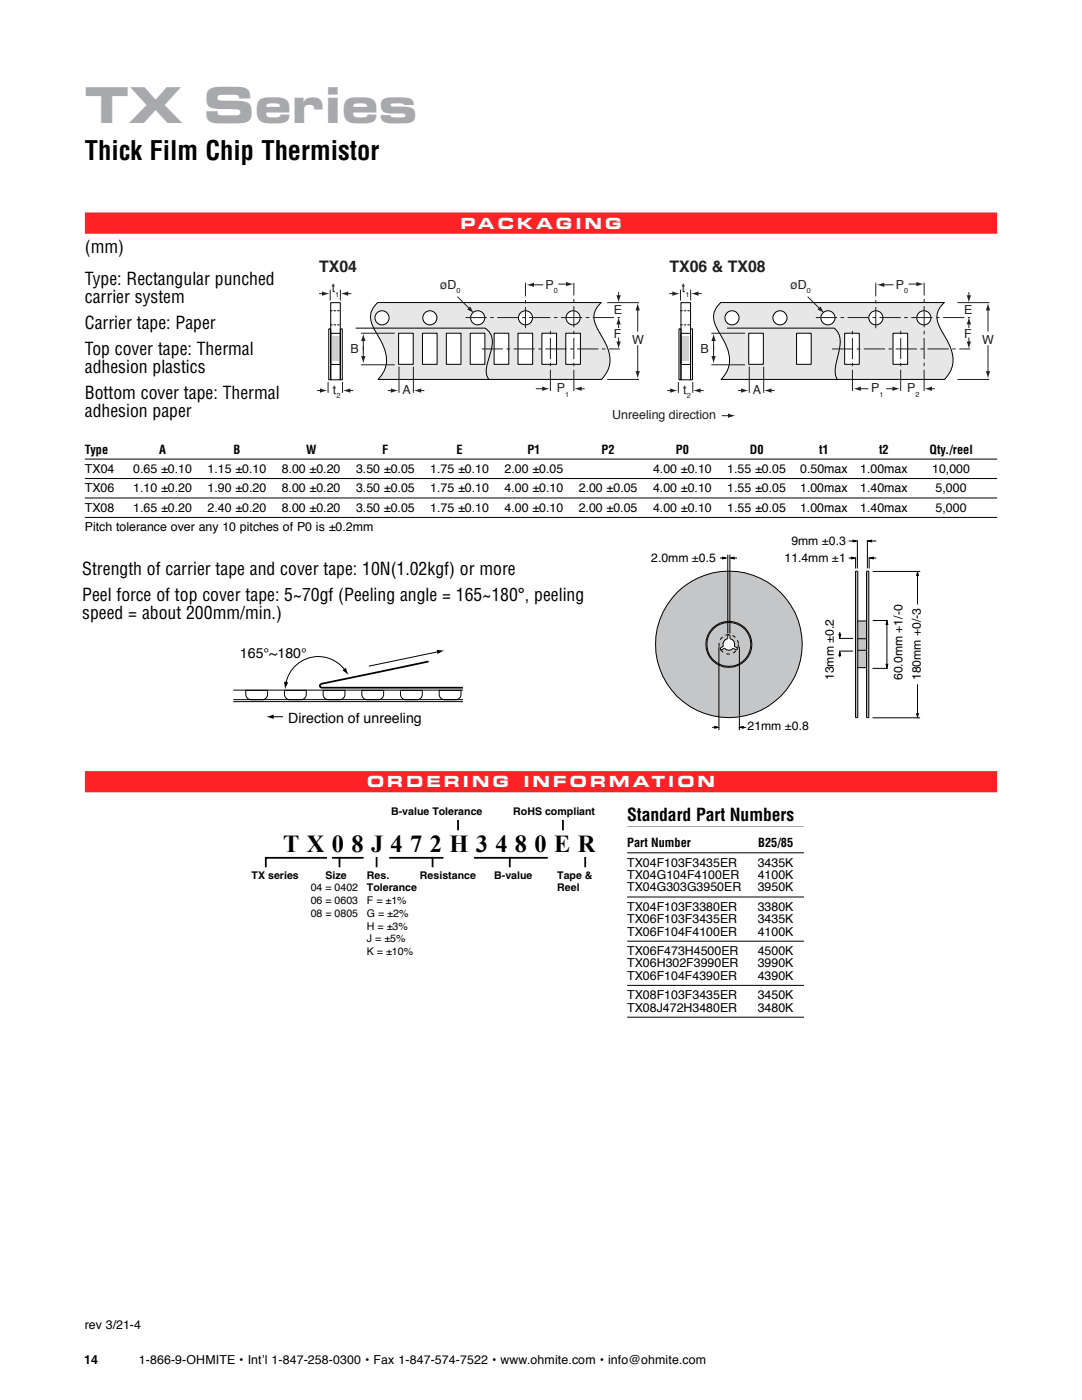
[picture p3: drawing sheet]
<svg xmlns="http://www.w3.org/2000/svg" width="216mm" height="279mm" viewBox="0 0 216 279" stroke-linecap="round" stroke-linejoin="round" font-family="sans-serif">
<path d="M16.9 44.5h182.1M16.9 156h182.1" fill="none" stroke="#ff2227" stroke-width="4.2" stroke-linecap="butt"/>
<path d="M65.1 171.2h-12.1v1.7M66.4 171.2h6M67.7 171.2v1.7M75.1 171.2v1.7M77.8 171.2h10.5M86.3 171.2v1.7M91.4 163.8v1.7M94.8 171.2h14.3M101.7 171.2v1.7M112.3 163.8v1.7M116.8 171.2v1.7" fill="none" stroke="#000" stroke-width=".35"/>
<path d="M125.1 164.9h35.3" fill="none" stroke="#a7a9ac" stroke-width=".2"/>
<path d="M125.1 170.2h35.3M125.1 179h35.3M125.1 187.8h35.3M125.1 196.7h35.3M125.1 203h35.3" fill="none" stroke="#000" stroke-width=".2"/>
<path d="M143.8 60.4h44.6a3.8 3.8 0 0 0-.8 5.1l.4 .7a10.6 10.6 0 0 1 2.2 5.8 5.8 5.8 0 0 1-1.7 3.7h-44.6a5.7 5.7 0 0 0 .9-6.9l-1.3-2.4a4.7 4.7 0 0 1-.8-4.6z" fill="#e7e7e7"/>
<path d="M143.8 60.4h44.6a3.8 3.8 0 0 0-.8 5.1l.4 .7a10.6 10.6 0 0 1 2.2 5.8 5.8 5.8 0 0 1-1.7 3.7h-44.6a5.7 5.7 0 0 0 .9-6.9l-1.3-2.4a4.7 4.7 0 0 1-.8-4.6z" fill="none" stroke="#000" stroke-width=".2"/>
<path d="M75.4 60.4h44.6a3.8 3.8 0 0 0-.9 5.1l.4 .7a10.6 10.6 0 0 1 2.2 5.8 5.8 5.8 0 0 1-1.7 3.7h-44.6a5.7 5.7 0 0 0 1-6.9l-1.3-2.4a4.7 4.7 0 0 1-.8-4.6z" fill="#e7e7e7"/>
<path d="M75.4 60.4h44.6a3.8 3.8 0 0 0-.9 5.1l.4 .7a10.6 10.6 0 0 1 2.2 5.8 5.8 5.8 0 0 1-1.7 3.7h-44.6a5.7 5.7 0 0 0 1-6.9l-1.3-2.4a4.7 4.7 0 0 1-.8-4.6z" fill="none" stroke="#000" stroke-width=".2"/>
<circle cx="146.1" cy="63.4" r="1.41" fill="#fff"/>
<circle cx="146.1" cy="63.4" r="1.41" fill="none" stroke="#000" stroke-width=".2"/>
<path d="M149.4 66.5h2.9v6.2h-2.9z" fill="#fff"/>
<path d="M149.4 66.5h2.9v6.2h-2.9z" fill="none" stroke="#000" stroke-width=".2"/>
<circle cx="155.6" cy="63.4" r="1.41" fill="#fff"/>
<circle cx="155.6" cy="63.4" r="1.41" fill="none" stroke="#000" stroke-width=".2"/>
<path d="M158.9 66.5h3v6.2h-3z" fill="#fff"/>
<path d="M158.9 66.5h3v6.2h-3z" fill="none" stroke="#000" stroke-width=".2"/>
<circle cx="165.2" cy="63.4" r="1.41" fill="#fff"/>
<circle cx="165.2" cy="63.4" r="1.41" fill="none" stroke="#000" stroke-width=".2"/>
<path d="M168.5 66.5h3v6.2h-3z" fill="#fff"/>
<path d="M168.5 66.5h3v6.2h-3z" fill="none" stroke="#000" stroke-width=".2"/>
<circle cx="174.8" cy="63.4" r="1.41" fill="#fff"/>
<circle cx="174.8" cy="63.4" r="1.41" fill="none" stroke="#000" stroke-width=".2"/>
<path d="M178.2 66.5h2.9v6.2h-2.9z" fill="#fff"/>
<path d="M178.2 66.5h2.9v6.2h-2.9z" fill="none" stroke="#000" stroke-width=".2"/>
<path d="M79.5 66.5h3v6.2h-3z" fill="#fff"/>
<path d="M79.5 66.5h3v6.2h-3z" fill="none" stroke="#000" stroke-width=".2"/>
<circle cx="184.3" cy="63.4" r="1.41" fill="#fff"/>
<circle cx="184.3" cy="63.4" r="1.41" fill="none" stroke="#000" stroke-width=".2"/>
<circle cx="76.2" cy="63.4" r="1.41" fill="#fff"/>
<circle cx="76.2" cy="63.4" r="1.41" fill="none" stroke="#000" stroke-width=".2"/>
<path d="M89.1 66.5h2.9v6.2h-2.9z" fill="#fff"/>
<path d="M89.1 66.5h2.9v6.2h-2.9z" fill="none" stroke="#000" stroke-width=".2"/>
<path d="M84.3 66.5h2.9v6.2h-2.9z" fill="#fff"/>
<path d="M84.3 66.5h2.9v6.2h-2.9z" fill="none" stroke="#000" stroke-width=".2"/>
<circle cx="85.8" cy="63.4" r="1.41" fill="#fff"/>
<circle cx="85.8" cy="63.4" r="1.41" fill="none" stroke="#000" stroke-width=".2"/>
<path d="M98.6 66.5h2.9v6.2h-2.9z" fill="#fff"/>
<path d="M98.6 66.5h2.9v6.2h-2.9z" fill="none" stroke="#000" stroke-width=".2"/>
<path d="M93.8 66.5h3v6.2h-3z" fill="#fff"/>
<path d="M93.8 66.5h3v6.2h-3z" fill="none" stroke="#000" stroke-width=".2"/>
<circle cx="95.3" cy="63.4" r="1.41" fill="#fff"/>
<circle cx="95.3" cy="63.4" r="1.41" fill="none" stroke="#000" stroke-width=".2"/>
<path d="M108.1 66.5h3v6.2h-3z" fill="#fff"/>
<path d="M108.1 66.5h3v6.2h-3z" fill="none" stroke="#000" stroke-width=".2"/>
<path d="M103.4 66.5h2.9v6.2h-2.9z" fill="#fff"/>
<path d="M103.4 66.5h2.9v6.2h-2.9z" fill="none" stroke="#000" stroke-width=".2"/>
<circle cx="104.9" cy="63.4" r="1.41" fill="#fff"/>
<circle cx="104.9" cy="63.4" r="1.41" fill="none" stroke="#000" stroke-width=".2"/>
<path d="M112.9 66.5h2.9v6.2h-2.9z" fill="#fff"/>
<path d="M112.9 66.5h2.9v6.2h-2.9z" fill="none" stroke="#000" stroke-width=".2"/>
<circle cx="114.4" cy="63.4" r="1.41" fill="#fff"/>
<g fill="none" stroke="#000" stroke-width=".2">
<path d="M71 65.5h25.8a3.4 3.4 0 0 1 1.3 4.2l-.6 1.9a5.8 5.8 0 0 0-.3 3.4l.4 .7M135.5 65.6h.4v10.2h-.4zM135.9 60.4h1.9v15.4h-1.9zM135.9 66.5h1.9v6.2h-1.9zM145.1 65.5h21.3a3.8 3.8 0 0 1 1.1 4.2l-.4 1.9a6.9 6.9 0 0 0-.3 3.4l.3 .7"/>
<circle cx="114.4" cy="63.4" r="1.41"/>
</g>
<path d="M136.2 67.1h1.2v4.9h-1.2z" fill="#cdcfd0"/>
<path d="M65.6 65.6h.4v10.2h-.4zM66 60.4h1.9v15.4h-1.9zM66 66.5h1.9v6.2h-1.9zM137.8 65.6h.4v10.2h-.4z" fill="none" stroke="#000" stroke-width=".2"/>
<path d="M135.8 62h1.9M135.8 64.8h1.9" fill="none" stroke="#000" stroke-width=".2" stroke-dasharray=".4 .4"/>
<path d="M66.3 67.1h1.2v4.9h-1.2z" fill="#cdcfd0"/>
<path d="M67.9 65.6h.4v10.2h-.4z" fill="none" stroke="#000" stroke-width=".2"/>
<path d="M65.9 62h1.9M65.9 64.8h1.9" fill="none" stroke="#000" stroke-width=".2" stroke-dasharray=".4 .4"/>
<path d="M193.3 67.3v1.2" fill="none" stroke="#231f20" stroke-width=".2"/>
<path d="M192.9 68.2h.9l-.5 1.5z" fill="#231f20"/>
<path d="M193.3 58.3v.9" fill="none" stroke="#231f20" stroke-width=".2"/>
<path d="M192.9 58.9h.9l-.5 1.5z" fill="#231f20"/>
<path d="M170.1 78v-12.4M179.7 78v-12.4" fill="none" stroke="#231f20" stroke-width=".2" stroke-dasharray="4.2 .7 .7 .7" stroke-linecap="butt"/>
<path d="M176.1 56.8h2.2" fill="none" stroke="#231f20" stroke-width=".2"/>
<path d="M174.9 56.8l1.5-.4v.9z" fill="#231f20"/>
<path d="M161.2 59.2l2.4 2.5" fill="none" stroke="#231f20" stroke-width=".2"/>
<path d="M163.7 61.2l.8 1.3-1.4-.7z" fill="#231f20"/>
<path d="M174.7 65.5v-9.1M184.4 78v-21.6" fill="none" stroke="#231f20" stroke-width=".2" stroke-dasharray="4.2 .7 .7 .7" stroke-linecap="butt"/>
<path d="M181.3 56.7h1.9" fill="none" stroke="#231f20" stroke-width=".2"/>
<path d="M182.9 56.3l1.4 .4-1.4 .4z" fill="#231f20"/>
<path d="M141.9 66.5h6.8M141.9 72.8h6.8M142.4 67.8v2.2" fill="none" stroke="#231f20" stroke-width=".2"/>
<path d="M142.4 66.6l.4 1.5h-.9z" fill="#231f20"/>
<path d="M142.4 69.1v2.3" fill="none" stroke="#231f20" stroke-width=".2"/>
<path d="M141.9 71.1h.9l-.4 1.5z" fill="#231f20"/>
<path d="M133.1 77.9h.9" fill="none" stroke="#231f20" stroke-width=".2"/>
<path d="M133.7 77.5l1.5 .4-1.5 .5z" fill="#231f20"/>
<path d="M135.4 76.2v2.2M138.2 76.2v2.2M139.5 77.9h.9" fill="none" stroke="#231f20" stroke-width=".2"/>
<path d="M138.3 77.9l1.5-.4v.9z" fill="#231f20"/>
<path d="M147.3 77.9h.9" fill="none" stroke="#231f20" stroke-width=".2"/>
<path d="M147.9 77.5l1.5 .4-1.5 .5z" fill="#231f20"/>
<path d="M149.5 73.2v5.2M152.4 73.2v5.2M153.6 77.9h1" fill="none" stroke="#231f20" stroke-width=".2"/>
<path d="M152.4 77.9l1.5-.4v.9z" fill="#231f20"/>
<path d="M133.6 58.6h.9" fill="none" stroke="#231f20" stroke-width=".2"/>
<path d="M134.2 58.2l1.5 .4-1.5 .4z" fill="#231f20"/>
<path d="M135.8 57.8v2.2M137.8 57.8v2.2M139.1 58.6h.9" fill="none" stroke="#231f20" stroke-width=".2"/>
<path d="M137.9 58.6l1.5-.4v.8z" fill="#231f20"/>
<path d="M176.8 77.6h1.6" fill="none" stroke="#231f20" stroke-width=".2"/>
<path d="M178.1 77.1l1.5 .5-1.5 .4z" fill="#231f20"/>
<path d="M144 83h1.6" fill="none" stroke="#231f20" stroke-width=".2"/>
<path d="M145.3 82.5l1.5 .5-1.5 .4z" fill="#231f20"/>
<path d="M171.5 77.6h1.8" fill="none" stroke="#231f20" stroke-width=".2"/>
<path d="M170.3 77.6l1.5-.5v.9z" fill="#231f20"/>
<path d="M185.7 77.6h.8" fill="none" stroke="#231f20" stroke-width=".2"/>
<path d="M184.5 77.6l1.5-.5v.9z" fill="#231f20"/>
<path d="M166 69.6h27.6" fill="none" stroke="#231f20" stroke-width=".2" stroke-dasharray="4.2 .7 .7 .7" stroke-linecap="butt"/>
<path d="M193.3 64.4v1.1" fill="none" stroke="#231f20" stroke-width=".2"/>
<path d="M193.3 63.2l.5 1.5h-.9z" fill="#231f20"/>
<path d="M162.8 63.4h30.8" fill="none" stroke="#231f20" stroke-width=".2" stroke-dasharray="4.2 .7 .7 .7" stroke-linecap="butt"/>
<path d="M191 60.4h6.4M191 75.7h6.4M197.1 61.6v4.6" fill="none" stroke="#231f20" stroke-width=".2"/>
<path d="M197.1 60.4l.5 1.5h-.9z" fill="#231f20"/>
<path d="M197.1 68.9v5.5" fill="none" stroke="#231f20" stroke-width=".2"/>
<path d="M196.7 74.1h.9l-.5 1.5z" fill="#231f20"/>
<path d="M123.4 67.3v1.2" fill="none" stroke="#231f20" stroke-width=".2"/>
<path d="M123 68.2h.9l-.5 1.5z" fill="#231f20"/>
<path d="M123.4 58.3v.9" fill="none" stroke="#231f20" stroke-width=".2"/>
<path d="M123 58.9h.9l-.5 1.5z" fill="#231f20"/>
<path d="M109.8 78v-12.4" fill="none" stroke="#231f20" stroke-width=".2" stroke-dasharray="4.2 .7 .7 .7" stroke-linecap="butt"/>
<path d="M106.2 56.8h2.2" fill="none" stroke="#231f20" stroke-width=".2"/>
<path d="M105.1 56.8l1.4-.4v.9z" fill="#231f20"/>
<path d="M91.3 59.2l2.4 2.5" fill="none" stroke="#231f20" stroke-width=".2"/>
<path d="M93.8 61.2l.8 1.3-1.4-.7z" fill="#231f20"/>
<path d="M104.9 65.5v-9.1M114.5 78v-21.6" fill="none" stroke="#231f20" stroke-width=".2" stroke-dasharray="4.2 .7 .7 .7" stroke-linecap="butt"/>
<path d="M111.4 56.7h1.9" fill="none" stroke="#231f20" stroke-width=".2"/>
<path d="M113 56.3l1.5 .4-1.5 .4z" fill="#231f20"/>
<path d="M72 66.5h6.8M72 72.8h6.8M72.5 67.8v2.2" fill="none" stroke="#231f20" stroke-width=".2"/>
<path d="M72.5 66.6l.4 1.5h-.9z" fill="#231f20"/>
<path d="M72.5 69.1v2.3" fill="none" stroke="#231f20" stroke-width=".2"/>
<path d="M72 71.1h.9l-.4 1.5z" fill="#231f20"/>
<path d="M63.2 77.9h.9" fill="none" stroke="#231f20" stroke-width=".2"/>
<path d="M63.8 77.5l1.5 .4-1.5 .5z" fill="#231f20"/>
<path d="M65.5 76.2v2.2M68.3 76.2v2.2M69.6 77.9h.9" fill="none" stroke="#231f20" stroke-width=".2"/>
<path d="M68.4 77.9l1.5-.4v.9z" fill="#231f20"/>
<path d="M77.4 77.9h.9" fill="none" stroke="#231f20" stroke-width=".2"/>
<path d="M78 77.5l1.5 .4-1.5 .5z" fill="#231f20"/>
<path d="M79.6 73.2v5.2M82.5 73.2v5.2M83.7 77.9h1" fill="none" stroke="#231f20" stroke-width=".2"/>
<path d="M82.6 77.9l1.4-.4v.9z" fill="#231f20"/>
<path d="M63.7 58.6h.9" fill="none" stroke="#231f20" stroke-width=".2"/>
<path d="M64.3 58.2l1.5 .4-1.5 .4z" fill="#231f20"/>
<path d="M65.9 57.8v2.2M67.9 57.8v2.2M69.2 58.6h.9" fill="none" stroke="#231f20" stroke-width=".2"/>
<path d="M68 58.6l1.5-.4v.8z" fill="#231f20"/>
<path d="M106.9 77.6h1.6" fill="none" stroke="#231f20" stroke-width=".2"/>
<path d="M108.2 77.1l1.5 .5-1.5 .4z" fill="#231f20"/>
<path d="M115.8 77.6h.9" fill="none" stroke="#231f20" stroke-width=".2"/>
<path d="M114.6 77.6l1.5-.5v.9z" fill="#231f20"/>
<path d="M96.1 69.6h27.6" fill="none" stroke="#231f20" stroke-width=".2" stroke-dasharray="4.2 .7 .7 .7" stroke-linecap="butt"/>
<path d="M123.4 64.4v1.1" fill="none" stroke="#231f20" stroke-width=".2"/>
<path d="M123.4 63.2l.5 1.5h-.9z" fill="#231f20"/>
<path d="M92.9 63.4h30.8" fill="none" stroke="#231f20" stroke-width=".2" stroke-dasharray="4.2 .7 .7 .7" stroke-linecap="butt"/>
<path d="M121.1 60.4h6.4M121.1 75.7h6.4M127.2 61.6v4.6" fill="none" stroke="#231f20" stroke-width=".2"/>
<path d="M127.2 60.4l.5 1.5h-.9z" fill="#231f20"/>
<path d="M127.2 68.9v5.5" fill="none" stroke="#231f20" stroke-width=".2"/>
<path d="M126.8 74.1h.9l-.5 1.5z" fill="#231f20"/>
<g fill="#77787b" stroke="#000" stroke-width=".2">
<path d="M46.6 137.7h45.8z"/>
<path d="M46.6 140h45.8z"/>
<path d="M46.6 139.6h45.8z"/>
</g>
<path d="M49 137.8h4.4a1.45 1.45 0 0 1-.7 1.8h-2.6a1.06 1.06 0 0 1-1.1-1zM56.8 137.8h4.3a1.45 1.45 0 0 1-.7 1.8h-2.6a1.06 1.06 0 0 1-1-1zM57.2 135.9l-.2 .5M64.5 137.8h4.3a1.45 1.45 0 0 1-.7 1.8h-2.6a1.06 1.06 0 0 1-1-1zM68.9 133.8a6.6 6.6 0 0 0-7-2.6 6.6 6.6 0 0 0-4.9 5.5M72.2 137.8h4.3a1.45 1.45 0 0 1-.7 1.8h-2.5a1.06 1.06 0 0 1-1.1-1zM79.9 137.8h4.4a1.45 1.45 0 0 1-.8 1.8h-2.5a1.06 1.06 0 0 1-1.1-1zM87.5 130l-13.9 2.9M87.6 137.8h4.4a1.45 1.45 0 0 1-.7 1.8h-2.6a1.06 1.06 0 0 1-1.1-1zM56.5 143h-2.2" fill="none" stroke="#000" stroke-width=".2"/>
<path d="M56.7 136.1l.8 .1-.7 1.4zM68.3 133.8l.7-.5 .5 1.4zM87.1 129.7l1.6 .1-1.4 .7zM53.1 143.1l1.5-.5v.9z" fill="#000"/>
<path d="M85.5 132l-21.1 4.4-.4 .2-.2 .4 .5 .2h28.1" fill="none" stroke="#000" stroke-width=".35"/>
<g fill="#c5c6c8">
<path d="M172.9 114h.5v29.2h-.5z"/>
<path d="M171.2 129.8h1.7v3.4h-1.7z"/>
<path d="M171.2 127.5h1.7v2.3h-1.7z"/>
<path d="M171.2 123.9h1.7v3.6h-1.7z"/>
<path d="M170.7 114h.5v29.2h-.5z"/>
<path d="M140.9 128.6a4.6 4.6 0 0 1 9.1 0 4.6 4.6 0 0 1-9.1 0zM141 128.6a4.4 4.4 0 0 0 8.8 0 4.4 4.4 0 0 0-8.8 0z"/>
<path d="M145.3 126.7l-.1 .7a1.21 1.21 0 0 0-.9 1.6l-.5 .3v.3l.2 .1 .6-.3a1.14 1.14 0 0 0 1.7 0l.6 .3 .2-.2-.6-.5a1.12 1.12 0 0 0-.8-1.5v-.7zM141.1 128.6a4.4 4.4 0 0 1 8.7 0 4.4 4.4 0 0 1-8.7 0z"/>
<path d="M140.8 128.6a4.6 4.6 0 0 0 9.2 0 4.6 4.6 0 0 0-9.2 0zM130.8 128.6a14.6 14.6 0 0 1 29.3 0 14.6 14.6 0 0 1-29.3 0z"/>
</g>
<g fill="none" stroke="#000" stroke-width=".2">
<path d="M16.9 91.6h182.1M16.9 95.5h182.1M16.9 99.4h182.1M16.9 103.3h182.1M143.7 111.4h1.1M144.2 111.2l.6 .2-.6 .1zM145.2 110.7v15.7M145.6 110.7v15.7M145.8 111.4l.7-.2v.3zM145.8 111.4h1.3M169.3 111.4h1.2M169.3 108h1.6"/>
<path d="M169.9 111.2l.6 .2-.6 .1zM170.2 107.8l.7 .2-.7 .1zM170.7 114h.5v29.2h-.5zM170.7 111.2v2.3M171.1 107.8v5.7M172.9 114h.5v29.2h-.5zM173.1 107.8v5.6M173.3 108l.6-.2v.3zM173.3 108h1.6M173.4 111.2v2.2M173.6 111.4l.7-.2v.3zM173.6 111.4h1.3"/>
<path d="M174.1 114h9.5M183.1 114.2l.2 .6h-.4zM183.1 114.2v6.4M143.4 129.1v16.6M145.3 126.7l.4 .1v.7a1.12 1.12 0 0 1 .8 1.5l.6 .5-.2 .2-.6-.3a1.14 1.14 0 0 1-1.7 0l-.6 .3-.2-.1v-.3l.5-.3a1.21 1.21 0 0 1 .9-1.6zM147.5 129.1v16.6M167.4 126.6h.3l-.1 .6zM167.5 129.9h2.7M167.5 127.4h2.7M167.6 130.1l.1 .7h-.3zM167.6 126.1v1.1M167.6 130.1v1.1"/>
<path d="M171.2 133.2h1.7M171.2 127.5h1.7M171.2 129.8h1.7M171.2 123.9h1.7M174.1 133.4h3.1M174.1 123.8h3.1M176.8 132.6h.3l-.1 .6zM177 124l.1 .6h-.3zM177 124v9.2M183.1 136.6v6.5M142.1 145.2h1.2M142.6 145l.7 .2-.7 .1z"/>
<path d="M147.6 145.2l.7-.2v.3zM147.6 145.2h1.3M174.1 143.3h9.5M182.9 142.4h.4l-.2 .7z"/>
<circle cx="145.4" cy="128.6" r="4.6"/>
<circle cx="145.4" cy="128.6" r="4.4"/>
<circle cx="145.5" cy="128.6" r="14.6"/>
</g>
<g fill="#000">
<path d="M144.2 111.2l.6 .2-.6 .1zM145.8 111.4l.7-.2v.3zM169.9 111.2l.6 .2-.6 .1zM170.2 107.8l.7 .2-.7 .1zM173.3 108l.6-.2v.3zM173.6 111.4l.7-.2v.3zM183.1 114.2l.2 .6h-.4zM167.6 130.1l.1 .7h-.3zM167.4 126.6h.3l-.1 .6zM177 124l.1 .6h-.3zM176.8 132.6h.3l-.1 .6zM142.6 145l.7 .2-.7 .1z"/>
<path d="M147.6 145.2l.7-.2v.3zM182.9 142.4h.4l-.2 .7z"/>
</g>
<circle cx="145.4" cy="128.6" r="1.93" fill="none" stroke="#000" stroke-width=".2" stroke-dasharray=".7 .7" stroke-linecap="butt"/>
<text font-size="9.9" fill="#a7a9ac" x="16.9" y="24.6">TX Series</text>
<text font-size="5.3" x="16.9" y="32">Thick Film Chip Thermistor</text>
<text font-size="4.9" x="56.5" y="170.1">T X 0 8 J 4 7 2 H 3 4 8 0 E R</text>
<g font-size="3.5">
<text x="16.9" y="50.4">(mm)</text>
<text x="16.9" y="56.9">Type: Rectangular punched</text>
<text x="16.9" y="60.6">carrier system</text>
<text x="16.9" y="65.7">Carrier tape: Paper</text>
<text x="16.9" y="70.8">Top cover tape: Thermal</text>
<text x="16.9" y="74.5">adhesion plastics</text>
<text x="16.9" y="79.6">Bottom cover tape: Thermal</text>
<text x="16.9" y="83.3">adhesion paper</text>
<text x="16.4" y="114.8">Strength of carrier tape and cover tape: 10N(1.02kgf) or more</text>
<text x="16.4" y="119.9">Peel force of top cover tape: 5~70gf (Peeling angle = 165~180°, peeling</text>
<text x="16.4" y="123.6">speed = about 200mm/min.)</text>
<text x="125.1" y="163.8">Standard Part Numbers</text>
</g>
<g font-size="3.2" fill="#231f20">
<text x="63.7" y="54.2">TX04</text>
<text x="133.6" y="54.2">TX06 &amp; TX08</text>
</g>
<g font-size="3.1" fill="#fff">
<text x="91.9" y="45.7">P a c k a g i n g</text>
<text x="73.2" y="157.1">O</text>
<text x="73.2" y="157.1">R</text>
<text x="73.2" y="157.1">D</text>
<text x="73.2" y="157.1">E</text>
<text x="73.2" y="157.1">I</text>
<text x="73.2" y="157.1">N</text>
<text x="73.2" y="157.1">G</text>
<text x="104.5" y="157.1">I</text>
<text x="104.5" y="157.1">N</text>
<text x="104.5" y="157.1">F</text>
<text x="104.5" y="157.1">O</text>
<text x="104.5" y="157.1">R</text>
<text x="104.5" y="157.1">M</text>
<text x="104.5" y="157.1">A</text>
<text x="130" y="157.1">T I</text>
<text x="133.3" y="157.1">O</text>
<text x="133.3" y="157.1">N</text>
</g>
<g font-size="2.8">
<text x="47.9" y="131.4">165°~180°</text>
<text x="57.5" y="144.2">Direction of unreeling</text>
</g>
<g font-size="2.5" fill="#231f20">
<text x="66.2" y="58.4">t</text>
<text x="87.8" y="57.7">øD</text>
<text x="108.8" y="57.7">P</text>
<text x="136.1" y="58.4">t</text>
<text x="157.7" y="57.7">øD</text>
<text x="178.7" y="57.7">P</text>
<text x="122.5" y="62.8">E</text>
<text x="192.4" y="62.8">E</text>
<text x="69.9" y="70.4">B</text>
<text x="122.5" y="67.4">F</text>
<text x="126.1" y="68.6">W</text>
<text x="139.8" y="70.4">B</text>
<text x="192.4" y="67.4">F</text>
<text x="196" y="68.6">W</text>
<text x="66.4" y="78.6">t</text>
<text x="80.3" y="78.6">A</text>
<text x="111.1" y="78.3">P</text>
<text x="122.2" y="83.7">Unreeling direction</text>
<text x="136.3" y="78.6">t</text>
<text x="150.2" y="78.6">A</text>
<text x="173.8" y="78.3">P</text>
<text x="181" y="78.3">P</text>
</g>
<g font-size="2.5">
<text x="16.9" y="90.5">Type</text>
<text x="16.9" y="94.4">TX04</text>
<text x="26.6" y="94.4">0.65 ±0.10</text>
<text x="31.8" y="90.5">A</text>
<text x="41.4" y="94.4">1.15 ±0.10</text>
<text x="46.6" y="90.5">B</text>
<text x="56.2" y="94.4">8.00 ±0.20</text>
<text x="61.1" y="90.5">W</text>
<text x="71" y="94.4">3.50 ±0.05</text>
<text x="76.3" y="90.5">F</text>
<text x="85.9" y="94.4">1.75 ±0.10</text>
<text x="91.1" y="90.5">E</text>
<text x="100.7" y="94.4">2.00 ±0.05</text>
<text x="105.2" y="90.5">P1</text>
<text x="120.1" y="90.5">P2</text>
<text x="130.3" y="94.4">4.00 ±0.10</text>
<text x="134.9" y="90.5">P0</text>
<text x="145.1" y="94.4">1.55 ±0.05</text>
<text x="149.6" y="90.5">D0</text>
<text x="159.7" y="94.4">0.50max</text>
<text x="163.4" y="90.5">t1</text>
<text x="171.7" y="94.4">1.00max</text>
<text x="175.4" y="90.5">t2</text>
<text x="185.5" y="90.5">Qty./reel</text>
<text x="186" y="94.4">10,000</text>
<text x="16.9" y="98.3">TX06</text>
<text x="26.6" y="98.3">1.10 ±0.20</text>
<text x="41.4" y="98.3">1.90 ±0.20</text>
<text x="56.2" y="98.3">8.00 ±0.20</text>
<text x="71" y="98.3">3.50 ±0.05</text>
<text x="85.9" y="98.3">1.75 ±0.10</text>
<text x="100.7" y="98.3">4.00 ±0.10</text>
<text x="115.5" y="98.3">2.00 ±0.05</text>
<text x="130.3" y="98.3">4.00 ±0.10</text>
<text x="145.1" y="98.3">1.55 ±0.05</text>
<text x="159.7" y="98.3">1.00max</text>
<text x="171.6" y="98.3">1.40max</text>
<text x="186.7" y="98.3">5,000</text>
<text x="16.9" y="106">Pitch tolerance over any 10 pitches of P0 is ±0.2mm</text>
<text x="16.9" y="102.2">TX08</text>
<text x="26.6" y="102.2">1.65 ±0.20</text>
<text x="41.4" y="102.2">2.40 ±0.20</text>
<text x="56.2" y="102.2">8.00 ±0.20</text>
<text x="71" y="102.2">3.50 ±0.05</text>
<text x="85.9" y="102.2">1.75 ±0.10</text>
<text x="100.7" y="102.2">4.00 ±0.10</text>
<text x="115.5" y="102.2">2.00 ±0.05</text>
<text x="130.3" y="102.2">4.00 ±0.10</text>
<text x="145.1" y="102.2">1.55 ±0.05</text>
<text x="159.7" y="102.2">1.00max</text>
<text x="171.6" y="102.2">1.40max</text>
<text x="186.7" y="102.2">5,000</text>
<text x="130" y="112.1">2.0mm ±0.5</text>
<text x="156.6" y="112.2">11.4mm ±1</text>
<text x="157.9" y="108.8">9mm ±0.3</text>
<text x="166.4" y="135.7" transform="rotate(-90 166.4 135.7)">13mm ±0.2</text>
<text x="180.1" y="135.7" transform="rotate(-90 180.1 135.7)">60.0mm +1/-0</text>
<text x="183.7" y="135.7" transform="rotate(-90 183.7 135.7)">180mm +0/-3</text>
<text x="149.2" y="145.8">21mm ±0.8</text>
<text x="125.1" y="169.1">Part Number</text>
<text x="125.1" y="173">TX04F103F3435ER</text>
<text x="151.2" y="173">3435K</text>
<text x="151.3" y="169.1">B25/85</text>
<text x="125.1" y="175.4">TX04G104F4100ER</text>
<text x="125.1" y="177.9">TX04G303G3950ER</text>
<text x="151.2" y="175.4">4100K</text>
<text x="151.2" y="177.9">3950K</text>
<text x="125.1" y="181.8">TX04F103F3380ER</text>
<text x="125.1" y="184.3">TX06F103F3435ER</text>
<text x="151.2" y="181.8">3380K</text>
<text x="151.2" y="184.3">3435K</text>
<text x="125.1" y="186.7">TX06F104F4100ER</text>
<text x="125.1" y="190.6">TX06F473H4500ER</text>
<text x="151.2" y="186.7">4100K</text>
<text x="151.2" y="190.6">4500K</text>
<text x="125.1" y="193.1">TX06H302F3990ER</text>
<text x="125.1" y="195.5">TX06F104F4390ER</text>
<text x="151.2" y="193.1">3990K</text>
<text x="151.2" y="195.5">4390K</text>
<text x="125.1" y="199.4">TX08F103F3435ER</text>
<text x="125.1" y="201.9">TX08J472H3480ER</text>
<text x="151.2" y="199.4">3450K</text>
<text x="151.2" y="201.9">3480K</text>
<text x="16.9" y="265.2">rev 3/21-4</text>
<text x="16.8" y="272.2">14</text>
<text x="27.7" y="272.1">1-866-9-OHMITE • Int’l 1-847-258-0300 • Fax 1-847-574-7522 • www.ohmite.com • info@ohmite.com</text>
</g>
<g font-size="2.1">
<text x="78" y="162.7">B-value Tolerance</text>
<text x="102.4" y="162.7">RoHS compliant</text>
<text x="50.2" y="175.3">TX series</text>
<text x="62" y="177.9">04 = 0402</text>
<text x="64.9" y="175.3">Size</text>
<text x="73.2" y="175.3">Res.</text>
<text x="73.2" y="177.9">Tolerance</text>
<text x="83.8" y="175.4">Resistance</text>
<text x="98.6" y="175.4">B-value</text>
<text x="111.2" y="175.4">Tape &amp;</text>
<text x="111.2" y="177.9">Reel</text>
<text x="62" y="180.4">06 = 0603</text>
<text x="62" y="183">08 = 0805</text>
<text x="73.2" y="180.4">F = ±1%</text>
<text x="73.2" y="183">G = ±2%</text>
<text x="73.2" y="185.5">H = ±3%</text>
<text x="73.2" y="188">J = ±5%</text>
<text x="73.2" y="190.6">K = ±10%</text>
</g>
<g font-size="1.4" fill="#231f20">
<text x="66.9" y="59.2">1</text>
<text x="91.1" y="58.5">0</text>
<text x="110.5" y="58.5">0</text>
<text x="136.8" y="59.2">1</text>
<text x="161" y="58.5">0</text>
<text x="180.4" y="58.5">0</text>
<text x="67.1" y="79.4">2</text>
<text x="112.7" y="79.2">1</text>
<text x="137" y="79.4">2</text>
<text x="175.5" y="79.2">1</text>
<text x="182.6" y="79.2">2</text>
</g>
</svg>
